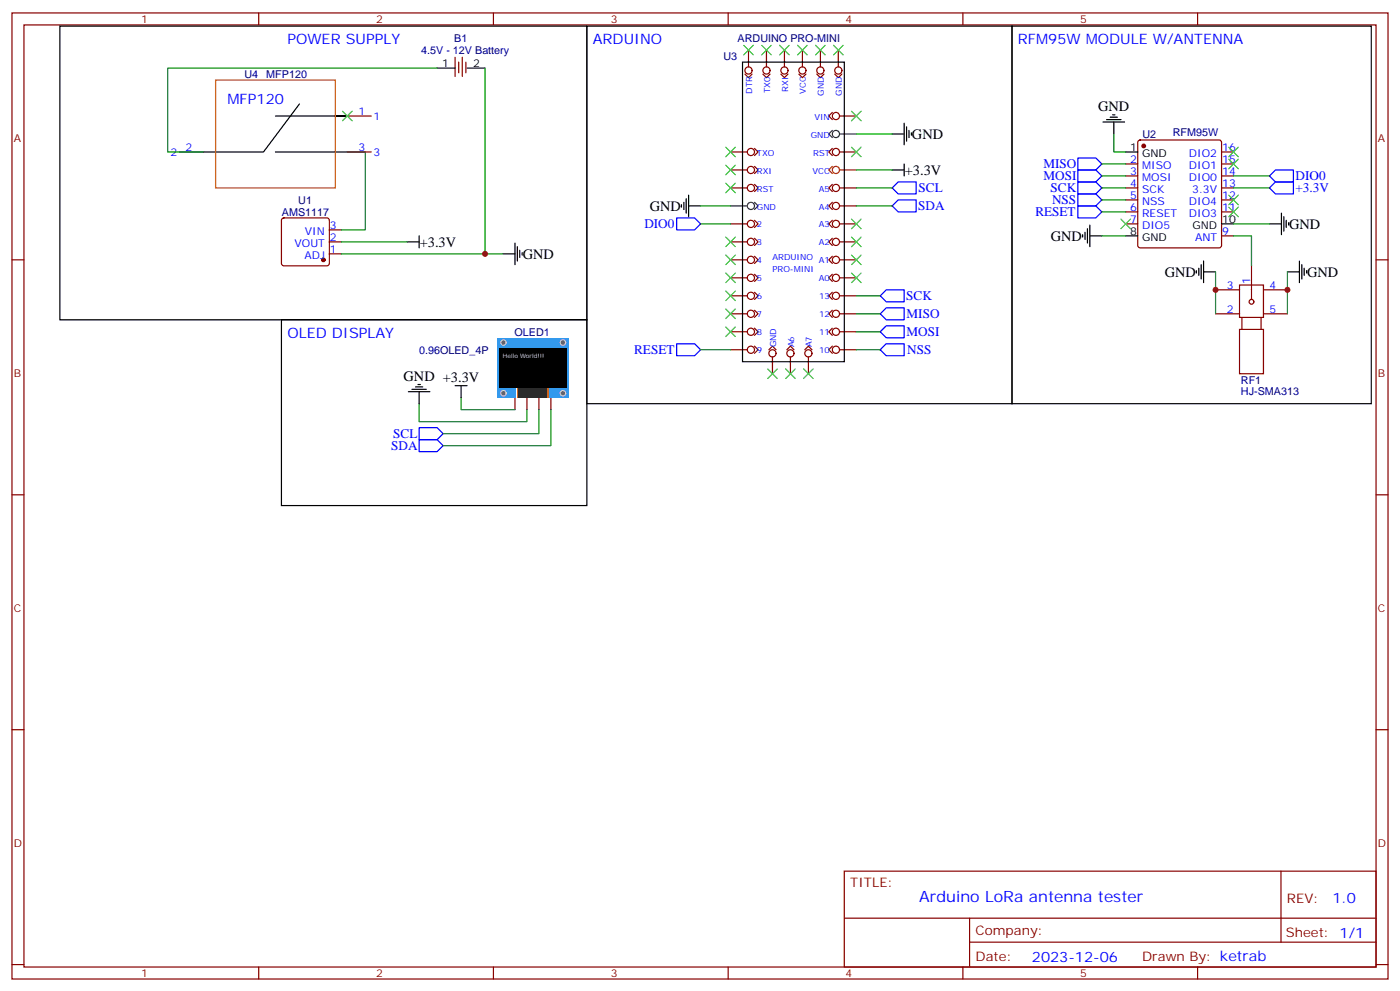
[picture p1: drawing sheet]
<svg xmlns="http://www.w3.org/2000/svg" width="412mm" height="292mm" viewBox="0 0 412 292" stroke-linecap="round" stroke-linejoin="round" font-family="sans-serif">
<g fill="none" stroke="#870000" stroke-width=".35">
<path d="M3.5 3.8h405.4v284.3h-405.4zM7.1 7.3h398.2v277.3h-398.2zM76.2 3.8v3.5M134.1 16.9v5.6M135.1 18.3v3.1M136.2 16.9v5.6M137.2 18.3v3.1M145.3 3.8v3.5M214.5 3.8v3.5M220.5 14.7v5M225.8 14.7v5M231.1 14.7v5"/>
<path d="M236.4 14.7v5M241.7 14.7v5M246.9 14.7v5M283.6 3.8v3.5M352.8 3.8v3.5M219.4 21.8l1.1 1.1 1-1.1M224.7 21.8l1.1 1.1 1-1.1M230 21.8l1.1 1.1 1-1.1M235.3 21.8l1.1 1.1 1-1.1M240.6 21.8l1.1 1.1 1-1.1M245.2 33.1l-1.1 1 1.1 1.1M245.9 21.8l1 1.1 1.1-1.1"/>
<path d="M247.3 34.1h4.9M215.2 55.3h4.9M215.2 44.7h4.9M215.2 50h4.9M222.2 43.7l1.1 1-1.1 1.1M222.2 49l1.1 1-1.1 1.1M222.2 54.3l1.1 1-1.1 1.1M245.2 43.7l-1.1 1 1.1 1.1M245.2 59.5l-1.1 1.1 1.1 1.1M245.2 54.3l-1.1 1 1.1 1.1M247.3 55.3h4.9M247.3 44.7h4.9"/>
<path d="M331.6 48.3h3.5M331.6 51.8h3.5M331.6 55.3h3.5M331.6 58.8h3.5M335.4 41.4l.4-.2h23.3l.5 .2 .2 .5v30.3l-.2 .5-.5 .3h-23.3l-.5-.3-.2-.5v-30.3zM359.8 48.3h3.6M359.8 51.8h3.6M359.8 55.3h3.6M359.8 58.8h3.6M359.8 44.7h3.6M3.5 76.5h3.6M83.1 64.3l.5-.2h12.7l.5 .2 .2 .5v12.7l-.2 .5-.5 .2h-12.7l-.5-.2-.2-.5v-12.7z"/>
<path d="M97 74.7h3.5M97 71.2h3.5M97 67.7h3.5M215.2 76.5h4.9M215.2 71.2h4.9M215.2 65.9h4.9M222.2 64.8l1.1 1.1-1.1 1.1M222.2 70.1l1.1 1.1-1.1 1M222.2 75.4l1.1 1.1-1.1 1M245.2 64.8l-1.1 1.1 1.1 1.1M245.2 70.1l-1.1 1.1 1.1 1M245.2 75.4l-1.1 1.1 1.1 1"/>
<path d="M247.3 76.5h4.9M247.3 71.2h4.9M247.3 65.9h4.9M247.3 60.6h4.9M331.6 62.4h3.5M331.6 65.9h3.5M359.8 62.4h3.6M359.8 69.4h3.6M405.3 76.5h3.6M215.2 81.8h4.9M215.2 87.1h4.9M215.2 92.4h4.9"/>
<path d="M215.2 97.6h4.9M222.2 80.7l1.1 1.1-1.1 1M222.2 86l1.1 1.1-1.1 1M222.2 91.3l1.1 1.1-1.1 1M222.2 96.6l1.1 1-1.1 1.1M245.2 80.7l-1.1 1.1 1.1 1M245.2 86l-1.1 1.1 1.1 1M245.2 91.3l-1.1 1.1 1.1 1M245.2 96.6l-1.1 1 1.1 1.1M247.3 81.8h4.9M247.3 87.1h4.9M247.3 92.4h4.9"/>
<path d="M247.3 97.6h4.9M151.7 117.1v3.5M155.2 117.1v3.5M158.7 117.1v3.5M162.3 117.1v3.5M215.2 102.9h4.9M222.2 101.9l1.1 1-1.1 1.1M226.5 102.9l1-1 1.1 1M227.5 105.1v4.9M231.8 102.9l1-1 1.1 1M232.8 105.1v4.9M237.1 102.9l1-1 1.1 1"/>
<path d="M238.1 105.1v4.9M245.2 101.9l-1.1 1 1.1 1.1M247.3 102.9h4.9M3.5 145.6h3.6M405.3 145.6h3.6M3.5 214.8h3.6M405.3 214.8h3.6M248.7 256.4h156.6v28.2h-156.6zM377.3 256.4v20.9M248.7 270.2h156.5M285.6 277.3h119.6M285.6 270.2v14.2"/>
<path d="M3.5 283.9h3.6M76.2 284.6v3.5M145.3 284.6v3.5M214.5 284.6v3.5M283.6 284.6v3.5M352.8 284.6v3.5M405.3 283.9h3.6"/>
<circle cx="220.5" cy="20.7" r="1.06"/>
<circle cx="225.8" cy="20.7" r="1.06"/>
<circle cx="231.1" cy="20.7" r="1.06"/>
<circle cx="236.4" cy="20.7" r="1.06"/>
<circle cx="241.7" cy="20.7" r="1.06"/>
<circle cx="246.2" cy="34.1" r="1.06"/>
<circle cx="246.9" cy="20.7" r="1.06"/>
<circle cx="221.2" cy="44.7" r="1.06"/>
<circle cx="221.2" cy="50" r="1.06"/>
<circle cx="221.2" cy="55.3" r="1.06"/>
<circle cx="246.2" cy="44.7" r="1.06"/>
<circle cx="246.2" cy="55.3" r="1.06"/>
<circle cx="221.2" cy="76.5" r="1.06"/>
<circle cx="221.2" cy="65.9" r="1.06"/>
<circle cx="221.2" cy="71.2" r="1.06"/>
<circle cx="246.2" cy="76.5" r="1.06"/>
<circle cx="246.2" cy="60.6" r="1.06"/>
<circle cx="246.2" cy="65.9" r="1.06"/>
<circle cx="246.2" cy="71.2" r="1.06"/>
<circle cx="221.2" cy="92.4" r="1.06"/>
<circle cx="221.2" cy="97.6" r="1.06"/>
<circle cx="221.2" cy="81.8" r="1.06"/>
<circle cx="221.2" cy="87.1" r="1.06"/>
<circle cx="246.2" cy="87.1" r="1.06"/>
<circle cx="246.2" cy="97.6" r="1.06"/>
<circle cx="246.2" cy="81.8" r="1.06"/>
<circle cx="246.2" cy="92.4" r="1.06"/>
<circle cx="221.2" cy="102.9" r="1.06"/>
<circle cx="227.5" cy="104" r="1.06"/>
<circle cx="232.8" cy="104" r="1.06"/>
<circle cx="238.1" cy="104" r="1.06"/>
<circle cx="246.2" cy="102.9" r="1.06"/>
</g>
<path d="M17.6 7.7h155.3v86.4h-155.3zM172.9 7.7h125.2v111.1h-125.2zM218.7 18.3h30v88.2h-30zM298.1 7.7h105.8v111.1h-105.8zM128.8 20h5.3M137.6 20h5.3M331.6 44.7h3.5M331.6 69.4h3.5M359.8 65.9h3.6M82.9 94.1h90v54.7h-90z" fill="none" stroke="#000" stroke-width=".35"/>
<g fill="#870000" stroke="#870000" stroke-width=".35">
<circle cx="95.2" cy="76.5" r=".53"/>
<circle cx="336.9" cy="43" r=".53"/>
</g>
<g fill="none" stroke="#333" stroke-width=".35">
<path d="M245.2 38.4l-1.1 1 1.1 1.1M247.3 39.4h4.9M222.2 59.5l1.1 1.1-1.1 1.1M215.2 60.6h4.9"/>
<circle cx="246.2" cy="39.4" r="1.06"/>
<circle cx="221.2" cy="60.6" r="1.06"/>
</g>
<g fill="none" stroke="#f00" stroke-width=".35">
<path d="M245.2 49l-1.1 1 1.1 1.1M247.3 50h4.9"/>
<circle cx="246.2" cy="50" r="1.06"/>
</g>
<path d="M317.5 57.1h5.3l1.8 1.7-1.8 1.8h-5.3zM317.5 53.6h5.3l1.8 1.7-1.8 1.8h-5.3zM317.5 46.5h5.3l1.8 1.8-1.8 1.7h-5.3zM317.5 50h5.3l1.8 1.8-1.8 1.8h-5.3zM373.9 51.8l1.8-1.8h5.3v3.6h-5.3zM199.3 64.1h5.3l1.8 1.8-1.8 1.8h-5.3zM317.5 60.6h5.3l1.8 1.8-1.8 1.7h-5.3zM259.3 87.1l1.8-1.8h5.2v3.5h-5.2zM259.3 92.4l1.8-1.8h5.2v3.5h-5.2zM259.3 97.6l1.8-1.7h5.2v3.5h-5.2zM199.3 101.2h5.3l1.8 1.7-1.8 1.8h-5.3zM259.3 102.9l1.8-1.7h5.2v3.5h-5.2z" fill="none" stroke="#00f" stroke-width=".35"/>
<path d="M324.6 51.8h7M324.6 48.3h7M324.6 55.3h7M324.6 58.8h7M363.4 51.8h10.5M206.4 65.9h8.8M324.6 62.4h7M252.2 87.1h7.1M252.2 92.4h7.1M252.2 97.6h7.1M206.4 102.9h8.8M252.2 102.9h7.1" fill="none" stroke="#008700" stroke-width=".35"/>
<g fill="none" stroke="#3c3" stroke-width=".35">
<path d="M219.1 13.3l2.8 2.9M221.9 13.3l-2.8 2.9M224.4 13.3l2.8 2.9M227.2 13.3l-2.8 2.9M229.7 13.3l2.8 2.9M232.5 13.3l-2.8 2.9M234.9 13.3l2.9 2.9M237.8 13.3l-2.9 2.9M240.2 13.3l2.9 2.9M243.1 13.3l-2.9 2.9M245.5 13.3l2.9 2.9M248.4 13.3l-2.9 2.9"/>
<path d="M250.8 32.7l2.8 2.9M253.6 32.7l-2.8 2.9M213.8 53.9l2.8 2.8M213.8 48.6l2.8 2.8M213.8 43.3l2.8 2.8M216.6 53.9l-2.8 2.8M216.6 48.6l-2.8 2.8M216.6 43.3l-2.8 2.8M250.8 43.3l2.8 2.8M253.6 43.3l-2.8 2.8M361.9 57.4l2.9 2.9M361.9 46.8l2.9 2.9"/>
<path d="M361.9 43.3l2.9 2.8M364.8 57.4l-2.9 2.9M364.8 46.8l-2.9 2.9M364.8 43.3l-2.9 2.8M213.8 75.1l2.8 2.8M213.8 69.8l2.8 2.8M216.6 69.8l-2.8 2.8M216.6 75.1l-2.8 2.8M250.8 64.5l2.8 2.8M250.8 69.8l2.8 2.8M250.8 75.1l2.8 2.8M253.6 64.5l-2.8 2.8"/>
<path d="M253.6 69.8l-2.8 2.8M253.6 75.1l-2.8 2.8M330.2 64.5l2.8 2.8M333 64.5l-2.8 2.8M361.9 61l2.9 2.8M364.8 61l-2.9 2.8M213.8 85.7l2.8 2.8M213.8 90.9l2.8 2.9M213.8 96.2l2.8 2.9M213.8 80.4l2.8 2.8M216.6 80.4l-2.8 2.8M216.6 96.2l-2.8 2.9"/>
<path d="M216.6 90.9l-2.8 2.9M216.6 85.7l-2.8 2.8M250.8 80.4l2.8 2.8M253.6 80.4l-2.8 2.8M226.1 108.6l2.9 2.8M229 108.6l-2.9 2.8M231.4 108.6l2.8 2.8M234.2 108.6l-2.8 2.8M236.7 108.6l2.8 2.8M239.5 108.6l-2.8 2.8"/>
</g>
<path d="M146.4 99.4h21.2v17.7h-21.2z" fill="#39f"/>
<g fill="#666" stroke="#ccc" stroke-width=".35">
<circle cx="148.3" cy="115.7" r=".81"/>
<circle cx="165.8" cy="115.7" r=".81"/>
<circle cx="148.3" cy="100.8" r=".81"/>
<circle cx="165.8" cy="100.8" r=".81"/>
</g>
<path d="M152.2 114.2h9.5v2.9h-9.5z" fill="#fff"/>
<g fill="#fc0">
<path d="M152.3 114.2h.5v2.9h-.5z"/>
<path d="M161.2 114.2h.5v2.9h-.5z"/>
</g>
<path d="M152.8 114.2h8.3v2.9h-8.3z" fill="#333"/>
<path d="M147.1 102.6h19.8v11.7h-19.8z" fill="#000"/>
<g fill="none" stroke="#008700" stroke-width=".35">
<path d="M128.8 20h-79.4v24.7h10.6M142.9 20v54.7M252.2 39.4h10.6M328.1 39.4v5.3h3.5M102.3 44.7h5.3v23h-7.1M252.2 55.3h10.6M252.2 50h10.6M363.4 55.3h10.5M100.5 74.7h47.7M100.5 71.2h19.4M206.4 60.6h8.8M252.2 60.6h10.6"/>
<path d="M324.6 69.4h7M363.4 69.4h5.3v8.8M363.4 65.9h10.5M358.1 80v12.4M379.2 80v12.4M123.5 118.8v5.3h31.7v-3.5M135.8 117.1v3.5h15.9M158.7 120.6v7h-28.2M162.3 120.6v10.6h-31.8"/>
</g>
<path d="M262.8 55.3l1.8-1.7h5.3v3.5h-5.3zM373.9 55.3l1.8-1.7h5.3v3.5h-5.3zM262.8 60.6l1.8-1.8h5.3v3.6h-5.3zM123.5 125.9h5.3l1.7 1.7-1.7 1.8h-5.3zM123.5 129.4h5.3l1.7 1.8-1.7 1.7h-5.3z" fill="none" stroke="#00f" stroke-width=".35"/>
<g fill="none" stroke="#000" stroke-width=".35">
<path d="M81.1 34.1h21.2h-3.5M88.2 30.6l-10.6 14.1h-17.6M262.8 39.4h3.5M266.3 36.3v6.3M267.1 37.3v4.3M267.8 38.4v2.1M268.5 39.1v.7M324.9 35.9h6.4M326 35.2h4.2M327 34.5h2.1M327.7 33.8h.7M328.1 35.9v3.5"/>
<path d="M81.1 44.7h21.2M201.4 59.5v2.2M202.1 58.5v4.2M202.8 57.4v6.4M262.8 50h3.5M266.3 48.3v3.5M119.9 71.2h3.6M123.5 69.4v3.6M148.2 74.7h3.5M151.7 71.5v6.4M152.4 72.6v4.2M153.1 73.7v2.1"/>
<path d="M153.8 74.4v.7M200.7 60.3v.7M202.8 60.6h3.6M318.9 69.1v.7M319.6 68.4v2.1M320.3 67.3v4.2M321 69.4h3.6M321 66.3v6.3M352.4 79.7v.7M353.1 79v2.1M353.8 77.9v4.2M354.5 76.8v6.4"/>
<path d="M373.9 65.9h3.6M377.5 62.7v6.4M378.2 63.8v4.2M378.9 64.8v2.2M379.6 65.5v.8M382.8 76.8v6.4M383.5 77.9v4.2M384.2 79v2.1M384.9 79.7v.7M354.5 80h3.6M379.2 80h3.6M120.3 115.3h6.3"/>
<path d="M121.4 114.6h4.2M122.4 113.9h2.1M123.1 113.2h.7M123.5 115.3v3.5M134.1 113.5h3.5M135.8 113.5v3.6"/>
</g>
<g fill="none" stroke="#870000" stroke-width=".35">
<path d="M102.3 34.1h7.1M52.9 44.7h7.1M102.3 44.7h7.1M368.7 78.2v9.9M358.1 92.4h7M358.1 85.3h7M365.1 96.9h7.1v13.1h-7.1zM365.1 83.9h7.1v9.5h-7.1zM365.8 93.4v3.5M371.5 93.4v3.5M372.2 92.4h7M372.2 85.3h7"/>
<circle cx="368.7" cy="88.8" r=".71"/>
</g>
<path d="M63.5 23.6h35.3v31.7h-35.3z" fill="none" stroke="#c60" stroke-width=".35"/>
<path d="M100.9 32.7l2.8 2.9M103.7 32.7l-2.8 2.9" fill="none" stroke="#3c3" stroke-width=".35"/>
<g fill="#c00">
<circle cx="379.2" cy="85.3" r=".88"/>
<circle cx="358.1" cy="85.3" r=".88"/>
<circle cx="142.9" cy="74.7" r=".88"/>
</g>
<text font-size="4.6" fill="#00f" x="270.8" y="265.4">Arduino LoRa antenna tester</text>
<g font-size="4.2" fill="#00f">
<text x="84.7" y="13">POWER SUPPLY</text>
<text x="174.6" y="13">ARDUINO</text>
<text x="299.9" y="13">RFM95W MODULE W/ANTENNA</text>
<text x="67" y="30.6">MFP120</text>
<text x="84.7" y="99.4">OLED DISPLAY</text>
<text x="392.5" y="265.7">1.0</text>
<text x="304" y="283">2023-12-06</text>
</g>
<g font-size="4.2">
<text x="323.5" y="32.7">GND</text>
<text x="268.6" y="40.9">GND</text>
<text x="266.5" y="51.5">+3.3V</text>
<text x="191.4" y="62">GND</text>
<text x="309.6" y="70.9">GND</text>
<text x="379.8" y="67.3">GND</text>
<text x="123.6" y="72.6">+3.3V</text>
<text x="154" y="76.1">GND</text>
<text x="343.1" y="81.4">GND</text>
<text x="385.1" y="81.4">GND</text>
<text x="118.9" y="112.1">GND +3.3V</text>
</g>
<g font-size="3.9" fill="#00f">
<text x="307.4" y="49.5">MISO</text>
<text x="307.4" y="53.1">MOSI</text>
<text x="381.6" y="53">DIO0</text>
<text x="270.6" y="56.5">SCL</text>
<text x="309.5" y="56.6">SCK</text>
<text x="381.6" y="56.5">+3.3V</text>
<text x="270.5" y="61.8">SDA</text>
<text x="305" y="63.6">RESET</text>
<text x="309.9" y="60.1">NSS</text>
<text x="189.8" y="67.2">DIO0</text>
<text x="267" y="88.3">SCK</text>
<text x="267.1" y="93.6">MISO</text>
<text x="267.1" y="98.8">MOSI</text>
<text x="186.8" y="104.2">RESET</text>
<text x="267.2" y="104.1">NSS</text>
<text x="115.9" y="128.9">SCL</text>
<text x="115.2" y="132.4">SDA</text>
</g>
<g font-size="3.9" fill="#800">
<text x="250.5" y="261">TITLE:</text>
<text x="379.1" y="265.7">REV:</text>
<text x="287.4" y="275.2">Company:</text>
<text x="378.7" y="275.8">Sheet: 1/1</text>
<text x="287.4" y="282.9">Date:</text>
<text x="336.4" y="282.9">Drawn By: ketrab</text>
</g>
<g font-size="3.2" fill="#800">
<text x="41.6" y="6.8">1</text>
<text x="110.8" y="6.8">2</text>
<text x="179.9" y="6.8">3</text>
<text x="249.1" y="6.8">4</text>
<text x="318.2" y="6.8">5</text>
<text x="4.1" y="41.9">A</text>
<text x="405.9" y="41.9">A</text>
<text x="4.1" y="111.1">B</text>
<text x="405.9" y="111.1">B</text>
<text x="4.1" y="180.2">C</text>
<text x="405.9" y="180.2">C</text>
<text x="4.1" y="249.3">D</text>
<text x="405.9" y="249.3">D</text>
<text x="41.6" y="287.6">1</text>
<text x="110.8" y="287.6">2</text>
<text x="179.9" y="287.6">3</text>
<text x="249.1" y="287.6">4</text>
<text x="318.2" y="287.6">5</text>
</g>
<g font-size="3.2" fill="#000080">
<text x="124.1" y="15.9">4.5V - 12V Battery</text>
<text x="133.8" y="12.4">B1</text>
<text x="213.1" y="17.6">U3</text>
<text x="217.3" y="12.4">ARDUINO PRO-MINI</text>
<text x="72" y="22.9">U4</text>
<text x="78.4" y="22.9">MFP120</text>
<text x="336.6" y="40.6">U2</text>
<text x="345.4" y="40">RFM95W</text>
<text x="87.9" y="60">U1</text>
<text x="83" y="63.5">AMS1117</text>
<text x="151.6" y="98.8">OLED1</text>
<text x="123.4" y="104.1">0.96OLED_4P</text>
<text x="365.5" y="113">RF1</text>
<text x="365.5" y="116.1">HJ-SMA313</text>
</g>
<g font-size="3.2">
<text x="130.3" y="19.7">1</text>
<text x="139.3" y="19.7">2</text>
<text x="332.9" y="44.4">1</text>
<text x="336.4" y="46.1">GND</text>
<text x="360" y="65.5">10</text>
<text x="332.9" y="69.1">8</text>
<text x="336.4" y="70.8">GND</text>
<text x="351.2" y="67.3">GND</text>
</g>
<g font-size="3.2" fill="#00f">
<text x="105.6" y="33.8">1</text>
<text x="110.1" y="35.2">1</text>
<text x="50.2" y="45.8">2</text>
<text x="54.7" y="44.4">2</text>
<text x="105.6" y="44.4">3</text>
<text x="110.1" y="45.8">3</text>
<text x="332.9" y="47.9">2</text>
<text x="350.2" y="46.1">DIO2</text>
<text x="360" y="47.9">15</text>
<text x="360" y="44.4">16</text>
<text x="332.9" y="51.4">3</text>
<text x="336.4" y="49.7">MISO</text>
<text x="336.4" y="53.2">MOSI</text>
<text x="350.2" y="53.2">DIO0</text>
<text x="350.2" y="49.7">DIO1</text>
<text x="360" y="51.4">14</text>
<text x="332.9" y="55">4</text>
<text x="332.9" y="58.5">5</text>
<text x="336.4" y="56.7">SCK</text>
<text x="351.2" y="56.7">3.3V</text>
<text x="360" y="58.5">12</text>
<text x="360" y="55">13</text>
<text x="332.9" y="62">6</text>
<text x="332.9" y="65.5">7</text>
<text x="336.4" y="60.3">NSS</text>
<text x="336.4" y="63.8">RESET</text>
<text x="350.2" y="63.8">DIO3</text>
<text x="350.2" y="60.3">DIO4</text>
<text x="360" y="62">11</text>
<text x="89.8" y="69.1">VIN</text>
<text x="97.2" y="70.8">2</text>
<text x="97.2" y="67.3">3</text>
<text x="336.4" y="67.3">DIO5</text>
<text x="352" y="70.8">ANT</text>
<text x="360" y="69.1">9</text>
<text x="86.8" y="72.6">VOUT</text>
<text x="89.7" y="76.1">ADJ</text>
<text x="97.2" y="74.4">1</text>
<text x="368.3" y="83.5" transform="rotate(-90 368.3 83.5)">1</text>
<text x="361.3" y="84.9">3</text>
<text x="373.9" y="84.9">4</text>
<text x="361.3" y="92">2</text>
<text x="373.9" y="92">5</text>
</g>
<g font-size="2.5" fill="#00f">
<text x="221.5" y="27.6" transform="rotate(-90 221.5 27.6)">DTR</text>
<text x="226.8" y="27.3" transform="rotate(-90 226.8 27.3)">TX0</text>
<text x="232.1" y="27" transform="rotate(-90 232.1 27)">RXI</text>
<text x="237.4" y="27.6" transform="rotate(-90 237.4 27.6)">VCC</text>
<text x="242.7" y="28.2" transform="rotate(-90 242.7 28.2)">GND</text>
<text x="248" y="28.2" transform="rotate(-90 248 28.2)">GND</text>
<text x="239.9" y="35.2">VIN</text>
<text x="238.8" y="40.5">GND</text>
<text x="223" y="45.8">TXO</text>
<text x="239.6" y="45.8">RST</text>
<text x="223" y="51.1">RXI</text>
<text x="239.3" y="51.1">VCC</text>
<text x="223" y="56.4">RST</text>
<text x="241.2" y="56.4">A5</text>
<text x="223" y="61.7">GND</text>
<text x="241.2" y="61.7">A4</text>
<text x="223" y="67">2</text>
<text x="241.2" y="67">A3</text>
<text x="223" y="72.2">3</text>
<text x="223" y="77.5">4</text>
<text x="227.5" y="76.5">ARDUINO</text>
<text x="241.2" y="72.2">A2</text>
<text x="241.2" y="77.5">A1</text>
<text x="223" y="82.8">5</text>
<text x="227.5" y="80">PRO-MINI</text>
<text x="241.2" y="82.8">A0</text>
<text x="223" y="88.1">6</text>
<text x="241.3" y="88.1">13</text>
<text x="223" y="93.4">7</text>
<text x="241.3" y="93.4">12</text>
<text x="223" y="98.7">8</text>
<text x="241.3" y="98.7">11</text>
<text x="223" y="104">9</text>
<text x="228.6" y="102.2" transform="rotate(-90 228.6 102.2)">GND</text>
<text x="233.9" y="102.2" transform="rotate(-90 233.9 102.2)">A6</text>
<text x="239.2" y="102.2" transform="rotate(-90 239.2 102.2)">A7</text>
<text x="241.3" y="104">10</text>
</g>
<text font-size="1.8" fill="#fff" x="148.2" y="105.4">Hello World!!!</text>
</svg>
